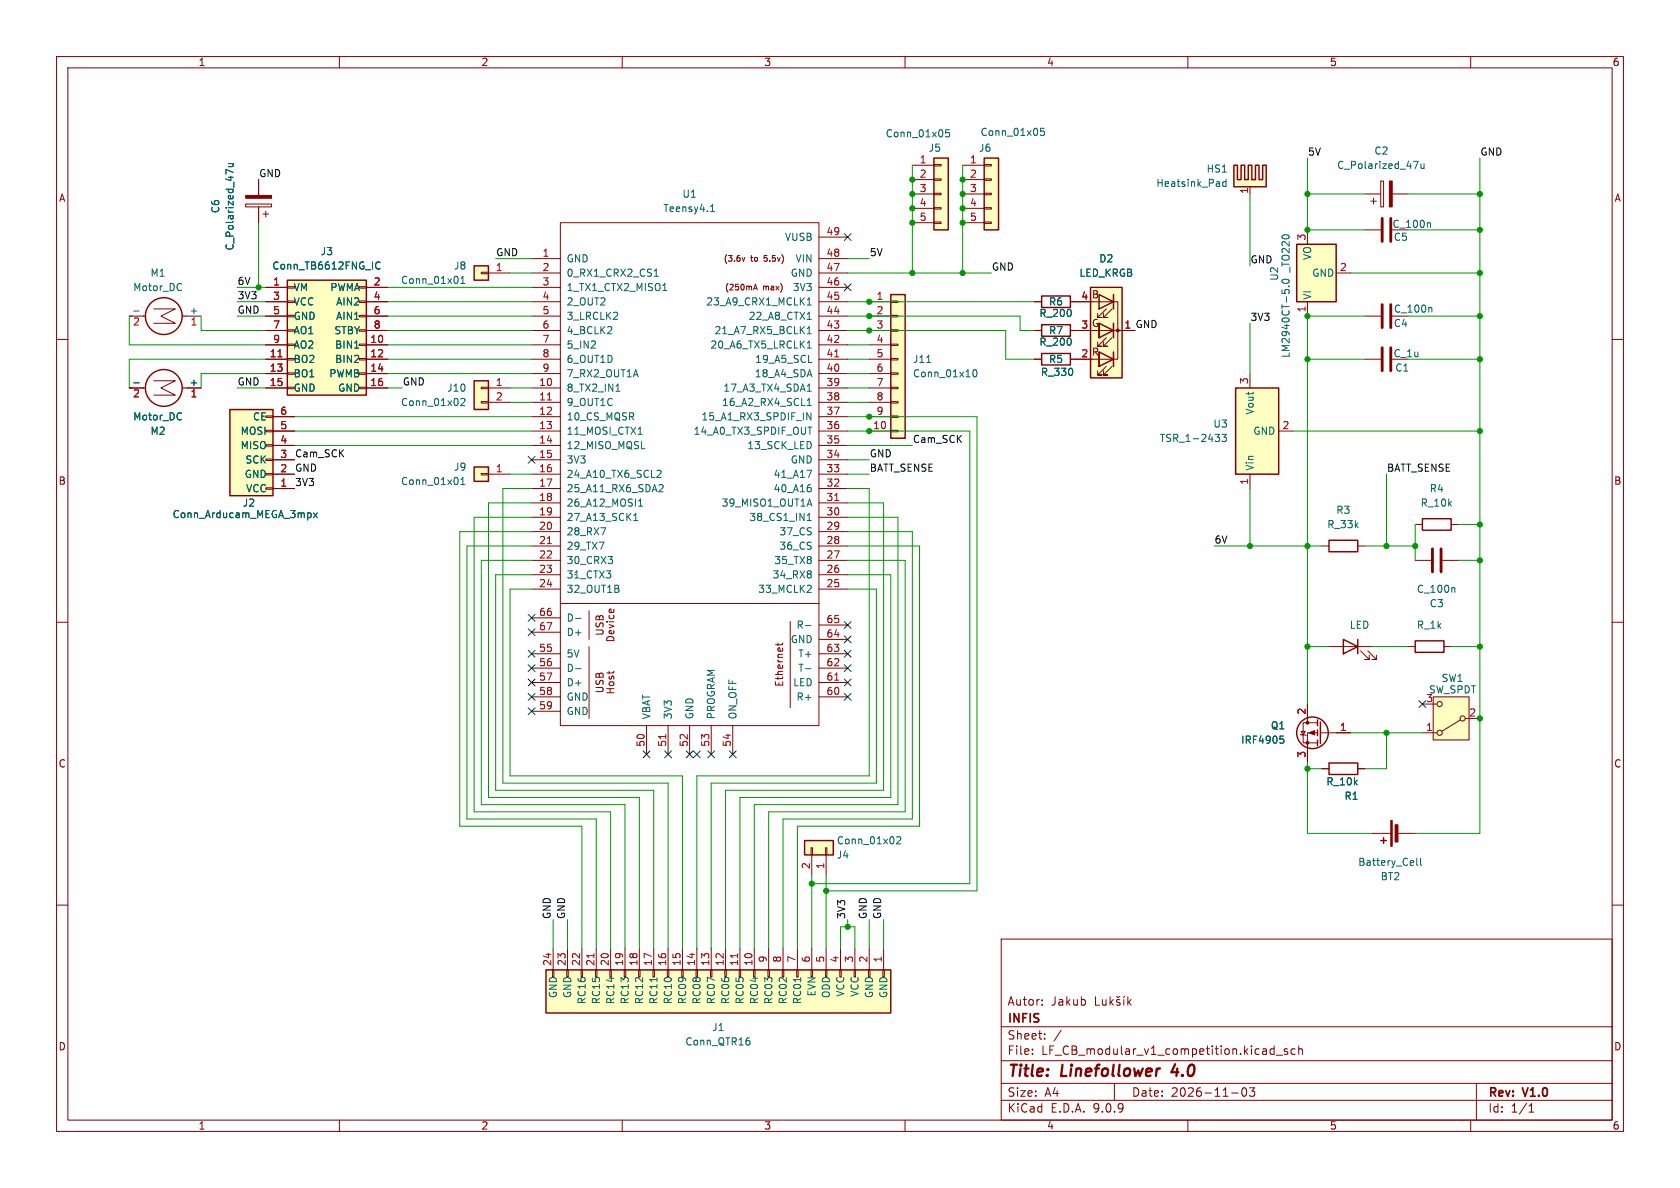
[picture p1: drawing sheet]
<svg xmlns="http://www.w3.org/2000/svg" width="297mm" height="210mm" viewBox="0 0 297 210" stroke-linecap="round" stroke-linejoin="round" font-family="sans-serif">
<g fill="none" stroke="#840000" stroke-width=".18">
<path d="M10 10h277v190h-277zM12 12h273v186h-273zM60 10v2M110 10v2M160 10v2M210 10v2M260 10v2M182.9 58.4h1.2M189.2 58.4h1.3M10 60h2M285 60h2M10 110h2"/>
<path d="M285 110h2M10 160h2M177 166h108v32h-108zM184.2 177.6v.1M184.2 176.8v.1M193.7 176.2v1.5h.7M194.9 176.7l.1 .9 .3 .1 .2-.1M195.5 176.7v1M196.2 176.2v1.5M196.4 177.1l.4 .6M196.8 176.7l-.6 .6M197.4 176.1l.3 .2 .3-.2"/>
<path d="M198 176.8l-.4-.1-.2 .2 .1 .2 .5 .2v.3h-.6M198.7 176.7v1M198.8 176.1l-.2 .2M199.4 176.2v1.5M199.5 177.1l.5 .6M200 176.7l-.6 .6M285 160h2M60 198v2M110 198v2M160 198v2M177 194.5h108M177 191.5h108"/>
<path d="M177 187.5h108M177 181.5h108M182.5 186.3v.1M182.5 185.5v.1M184.7 183.6v.1M184.7 182.8v.1M187.6 182.1l-1.3 2M197 191.5v3M210 198v2M217.7 193.2h1.2M219.7 192.4l.2-.1a.81 .81 0 0 1 .6 .6 .81 .81 0 0 1-.3 .8l-.2 .1a.81 .81 0 0 1-.3-1.4zM220.9 192.3h.9l-.5 .6 .4 .1v.7l-.2 .1h-.4l-.2-.1"/>
<path d="M224.8 185.4l.4 .1M225.2 184.9v1.5M225.2 186.3l-.4 .1M225.6 186.5h1.1M227.6 185.5l-.4-.1-.2 .2 .1 .2 .5 .2v.3h-.6M229 185.5l-.5-.1-.3 .3v.4l.2 .2h.6M229.6 185.5l.2-.1 .4 .1v.9M229.6 184.9v1.5M260 198v2M261 191.5v6.5M270.3 196.6h.9M270.3 195.5l.4-.4v1.5"/>
</g>
<path d="M207.8 188.1l-.7 1.4h1.2" fill="none" stroke="#840000" stroke-width=".4"/>
<path d="M184.1 57.4h5.1v2h-5.1z" fill="none" stroke="#840000" stroke-width=".25"/>
<path d="M253.4 123.2h6.3v7.6h-6.3z" fill="#ffffc2"/>
<g fill="none" stroke="#840000" stroke-width=".18">
<path d="M99.1 39.4h45.7v88.9h-45.7zM94 55.9h5.1M94 58.4h5.1M94 45.7h5.1M94 48.3h5.1M94 50.8h5.1M94 53.3h5.1M131.7 45.5l-.3 .7M133.2 51.3l.3-1.1 .4 1.1M133.3 51h.5M144.8 55.9h5.1M144.8 58.4h5.1"/>
<path d="M144.8 41.9h5.1M144.8 45.7h5.1M144.8 48.3h5.1M144.8 50.8h5.1M144.8 53.3h5.1M22.9 68.6h2.8M27.2 67.3h3.8l-2.6 1.3 2.6 1.3h-3.8M32.2 68.6h3.4M94 68.6h5.1M94 61h5.1M94 63.5h5.1M94 66h5.1"/>
<path d="M94 71.1h5.1M94 73.7h5.1M94 76.2h5.1M94 78.7h5.1M144.8 68.6h5.1M144.8 61h5.1M144.8 63.5h5.1M144.8 66h5.1M144.8 71.1h5.1M144.8 73.7h5.1M144.8 76.2h5.1M144.8 78.7h5.1"/>
<path d="M94 81.3h5.1M94 83.8h5.1M94 86.4h5.1M94 88.9h5.1M94 91.4h5.1M94 94h5.1M94 96.5h5.1M94 99.1h5.1M144.8 81.3h5.1M144.8 83.8h5.1M144.8 86.4h5.1M144.8 88.9h5.1"/>
<path d="M144.8 91.4h5.1M144.8 94h5.1M144.8 96.5h5.1M144.8 99.1h5.1M94 101.6h5.1M94 104.1h5.1M94 109.2h5.1M94 111.8h5.1M94 115.6h5.1M94 118.1h5.1M99.1 106.7h45.7M104.1 108v5"/>
<path d="M104.1 114.3v12.7M107.7 107.7h.3l.1 .6M137.5 113.7v.4M138.4 113.7l-.2 .3h-1.1M139.7 109.9v15.2M144.8 101.6h5.1M144.8 104.1h5.1M144.8 115.6h5.1M144.8 118.1h5.1M144.8 110.5h5.1M144.8 113h5.1M94 120.7h5.1"/>
<path d="M94 123.2h5.1M94 125.7h5.1M114.3 128.3v5.1M118.1 128.3v5.1M121.9 128.3v5.1M125.7 128.3v5.1M129.5 128.3v5.1M144.8 120.7h5.1M144.8 123.2h5.1M251.5 129.5h2.5M251.5 124.5h2.5M253.4 123.2h6.3v7.6h-6.3z"/>
<path d="M258.2 127.3l-3.3 2M259.1 127h2.5"/>
<circle cx="254.5" cy="129.5" r=".46"/>
<circle cx="254.5" cy="124.5" r=".46"/>
<circle cx="258.6" cy="127" r=".46"/>
</g>
<circle cx="29" cy="68.6" r="3.3" fill="none" stroke="#840000" stroke-width=".25"/>
<g fill="none" stroke="#006464" stroke-width=".18">
<path d="M125.6 37.4h.7M125.6 36.5l.4-.4v1.3M115.7 48.8h.7M115.8 47.9l.2-.3v1.2M117.2 51.4h.7M142.7 53.9h.7M142.7 53l.4-.4v1.3M142.7 58.1l.4-.4v1.3M142.7 56.5h.7M142.7 59h.7M23.6 67.7h1M32 73l.1 .1"/>
<path d="M32.1 74.1l-.1 .1M108.9 69.2h.7M112.8 76.8h.7M142.6 73l.8 1.2v-1.2M142.7 69.2h.7M142.7 60.6l.4-.3v1.2M142.7 70.8l.4-.4v1.3M142.7 61.5h.7M142.7 71.7h.7M142.8 75.5h.7M142.9 64.1h.6M142.9 68.1l.2-.2v1.3"/>
<path d="M106.2 93.3h.9l-.6 1.3M112 92h.8M112 91.1l.4-.4v1.3M112.9 89.5h.7M112.9 88.6l.3-.4v1.3M116.3 83.1l.4 .1 .2 .3-.8 .9h.8M116.7 85.7h.4l.1 .3-.8 .9h.8M142.6 83.1h.9l-.6 1.3M142.7 92h.7M142.7 91.1l.4-.4v1.3M142.8 89.1h.6M143.1 88.2l.4 1.3"/>
<path d="M143.3 86.2l.1 .2-.1 .5M101.7 109.3h1M101.7 118.2h1M142.4 118.2h1M142.4 110.6h1M143.3 103.5l.1 .2v.3l-.8 .7h.8"/>
</g>
<path d="M96.8 70.7h.7M147.6 63.1h.7M96.8 96.1h.7M147.6 88.5h.7M117.7 129.8v.8M147.6 120.2h.7" fill="none" stroke="#a90000" stroke-width=".18"/>
<path d="M96.5 171.5h61v7.6h-61z" fill="#ffffc2"/>
<path d="M96.5 171.5h61v7.6h-61z" fill="none" stroke="#840000" stroke-width=".25"/>
<g fill="none" stroke="#840000" stroke-width=".18">
<path d="M97.7 171.5h.2v1.2h-.2zM97.8 167.6v3.9M100.2 171.5h.3v1.2h-.3zM100.3 167.6v3.9M102.7 171.5h.3v1.2h-.3zM102.9 167.6v3.9M105.3 171.5h.2v1.2h-.2zM105.4 167.6v3.9M107.8 171.5h.3v1.2h-.3zM107.9 167.6v3.9M110.4 171.5h.2v1.2h-.2zM110.5 167.6v3.9"/>
<path d="M112.9 171.5h.3v1.2h-.3zM113 167.6v3.9M115.4 171.5h.3v1.2h-.3zM115.6 167.6v3.9M118 171.5h.2v1.2h-.2zM118.1 167.6v3.9M120.5 171.5h.3v1.2h-.3zM120.6 167.6v3.9M123.1 171.5h.2v1.2h-.2zM123.2 167.6v3.9M125.6 171.5h.3v1.2h-.3zM125.7 167.6v3.9"/>
<path d="M128.1 171.5h.3v1.2h-.3zM128.3 167.6v3.9M130.7 171.5h.2v1.2h-.2zM130.8 167.6v3.9M133.2 171.5h.3v1.2h-.3zM133.3 167.6v3.9M135.8 171.5h.2v1.2h-.2zM135.9 167.6v3.9M138.3 171.5h.3v1.2h-.3zM138.4 167.6v3.9M140.8 171.5h.3v1.2h-.3zM141 167.6v3.9"/>
<path d="M143.4 171.5h.2v1.2h-.2zM143.5 167.6v3.9M145.9 171.5h.3v1.2h-.3zM146 167.6v3.9M148.5 171.5h.2v1.2h-.2zM148.6 167.6v3.9M151 171.5h.3v1.2h-.3zM151.1 167.6v3.9M153.5 171.5h.3v1.2h-.3zM153.7 167.6v3.9M156.1 171.5h.2v1.2h-.2zM156.2 167.6v3.9"/>
</g>
<path d="M116.1 172.8v.7M141.5 172.8v.7M132.5 184l.1 .2-.1 .5" fill="none" stroke="#006464" stroke-width=".18"/>
<path d="M105 168.6v.7M130.4 168.6v.7" fill="none" stroke="#a90000" stroke-width=".18"/>
<path d="M218.4 68.6h7.7v15.2h-7.7z" fill="#ffffc2"/>
<path d="M218.4 68.6h7.7v15.2h-7.7zM234.9 95.5h5.1v2h-5.1zM251.5 91.7h5v2h-5zM237.5 113l2.5 1.3-2.5 1.3zM240 113v2.6" fill="none" stroke="#840000" stroke-width=".25"/>
<path d="M221 66v2.6M226.1 76.2h2.5M241.3 63.5h2.8M221 83.8v2.6M233.7 96.5h1.2M240 96.5h1.3M250.2 92.7h1.3M256.5 92.7h1.3M234.9 114.3h7.7M240.5 115.1l1.6 1.5h-.8h.8v-.8M241.8 115.1l1.5 1.5h-.7h.7v-.8" fill="none" stroke="#840000" stroke-width=".18"/>
<path d="M214.8 76.8h.8l-.4 .5M215.5 77.3l.1 .2-.1 .5M216 76.8h.8l-.4 .5 .4 .1v.5l-.2 .1-.6-.1" fill="none" stroke="#006464" stroke-width=".18"/>
<path d="M244.3 61.5v4M245.9 61.5v4" fill="none" stroke="#840000" stroke-width=".51"/>
<path d="M174 27.9h2.5v12.7h-2.5z" fill="#ffffc2"/>
<path d="M174 27.9h2.5v12.7h-2.5z" fill="none" stroke="#840000" stroke-width=".25"/>
<path d="M170.2 29.2h3.8M170.2 31.8h3.8M170.2 34.3h3.8M170.2 36.8h3.8M170.2 39.4h3.8M174 29.1h1.3v.2h-1.3zM174 31.6h1.3v.3h-1.3zM174 34.2h1.3v.2h-1.3zM174 36.7h1.3v.3h-1.3zM174 39.2h1.3v.3h-1.3z" fill="none" stroke="#840000" stroke-width=".18"/>
<path d="M184.6 22.7h-.6l-.1 .6 .2-.1h.4l.1 .2v.4l-.2 .1-.5-.1" fill="none" stroke="#006464" stroke-width=".18"/>
<path d="M165.1 27.9h2.5v12.7h-2.5z" fill="#ffffc2"/>
<g fill="none" stroke="#840000" stroke-width=".25">
<path d="M165.1 27.9h2.5v12.7h-2.5zM184.1 52.3h5.1v2.1h-5.1z"/>
<circle cx="29" cy="55.9" r="3.3"/>
</g>
<g fill="none" stroke="#840000" stroke-width=".18">
<path d="M161.3 29.2h3.8M161.3 31.8h3.8M161.3 34.3h3.8M161.3 36.8h3.8M161.3 39.4h3.8M165.1 29.1h1.3v.2h-1.3zM165.1 31.6h1.3v.3h-1.3zM165.1 34.2h1.3v.2h-1.3zM165.1 36.7h1.3v.3h-1.3zM165.1 39.2h1.3v.3h-1.3zM22.9 55.9h2.8M27.2 54.6h3.8l-2.6 1.3 2.6 1.3h-3.8"/>
<path d="M32.2 55.9h3.4M182.9 53.3h1.2M189.2 53.3h1.3"/>
</g>
<path d="M167.8 22.9h-.6v.6l.1-.1 .5 .1 .1 .2-.1 .4-.2 .1-.4-.1M23.6 55h1M32 50.2h.1M32.1 51.3h-.1" fill="none" stroke="#006464" stroke-width=".18"/>
<path d="M192.8 50.8h5.6v16h-5.6z" fill="#ffffc2"/>
<circle cx="197.6" cy="58.4" r=".25" fill="#840000" stroke="#840000" stroke-width=".18"/>
<path d="M192.8 50.8h5.6v16h-5.6zM194.3 57.2l2.5 1.2-2.5 1.3zM194.3 52.1l2.5 1.2-2.5 1.3zM196.8 52.1v2.5M196.8 57.2v2.5M184.1 62.5h5.1v2h-5.1zM194.3 62.2l2.5 1.3-2.5 1.3zM196.8 62.2v2.6" fill="none" stroke="#840000" stroke-width=".25"/>
<g fill="none" stroke="#840000" stroke-width=".18">
<path d="M190.5 58.4h2.5M190.5 53.3h2.5M194.3 59.7h.1M194.3 57.2v2.5zM194.3 58.4h6.4M194.3 53.3h2.5M195.6 59.7l-1.5 1.5h.7h-.7v-.7M195.6 54.6l-1.5 1.5h.7h-.7v-.7M196.6 53.3h1v10.2h-3.3M196.6 59.7l-1.5 1.5h.7h-.7v-.7M196.6 54.6l-1.5 1.5h.7h-.7v-.7M196.8 57.2v2.5"/>
<path d="M182.9 63.5h1.2M189.2 63.5h3.8M194.3 64.8h.1M194.3 62.2v2.6zM195.6 64.8l-1.5 1.5h.7h-.7v-.8M196.6 64.8l-1.5 1.5h.7h-.7v-.8M196.8 62.2v2.6"/>
</g>
<path d="M157.5 52.1h2.5v25.4h-2.5z" fill="#ffffc2"/>
<path d="M157.5 52.1h2.5v25.4h-2.5z" fill="none" stroke="#840000" stroke-width=".25"/>
<g fill="none" stroke="#840000" stroke-width=".18">
<path d="M153.7 53.3h3.8M153.7 55.9h3.8M153.7 58.4h3.8M157.5 53.2h1.2v.3h-1.2zM157.5 55.8h1.2v.2h-1.2zM157.5 58.3h1.2v.2h-1.2zM153.7 61h3.8M153.7 63.5h3.8M153.7 66h3.8M153.7 68.6h3.8M153.7 71.1h3.8M153.7 73.7h3.8"/>
<path d="M153.7 76.2h3.8M157.5 60.8h1.2v.3h-1.2zM157.5 63.4h1.2v.2h-1.2zM157.5 65.9h1.2v.3h-1.2zM157.5 68.5h1.2v.2h-1.2zM157.5 71h1.2v.2h-1.2zM157.5 73.5h1.2v.3h-1.2zM157.5 76.1h1.2v.2h-1.2z"/>
</g>
<path d="M163.8 64.1h.7M172.1 65.5l.2-.2a.68 .68 0 0 1 .4 .7 .68 .68 0 0 1-.4 .6l-.2-.1-.1-.4z" fill="none" stroke="#006464" stroke-width=".18"/>
<g fill="#ffffc2">
<path d="M221.9 29.2h.7v2.6h.6v-2.6h.7v3.8h-2l-.6-1.2h.6z"/>
<path d="M218.1 29.2h.7v2.6h.6v-2.6h.6v2.6h.7v-2.6h.6v2.6l.6 1.2h-3.8z"/>
</g>
<path d="M218.1 29.2h.7v2.6h.6v-2.6h.6v2.6h.7v-2.6h.6v2.6h.6v-2.6h.7v2.6h.6v-2.6h.7v3.8h-5.8z" fill="none" stroke="#840000" stroke-width=".25"/>
<path d="M221 33v1.3M241.3 34.3h2.8M242.3 35.6h1M242.8 35.1v1M244.1 32h.5v4.6h-.5zM246.1 34.3h2.8M241.3 40.6h2.8M241.3 55.9h2.8" fill="none" stroke="#840000" stroke-width=".18"/>
<path d="M216.8 31.7v1.3M216.8 32.2l-.4-.1-.2 .3 .1 .5h.5M249.9 28.5h.8l-.5 1.3M251.2 28.9l.1 .8 .3 .1 .2-.1M251.8 28.9v.9M252.7 39.4l.2 .1v.7M253 54.3l.1 .2v.7" fill="none" stroke="#006464" stroke-width=".18"/>
<path d="M245.6 32h.5v4.6h-.5z" fill="#840000" stroke="#840000" stroke-width=".18"/>
<path d="M244.3 38.6v4.1M245.9 38.6v4.1M244.3 53.8v4.1M245.9 53.8v4.1" fill="none" stroke="#840000" stroke-width=".51"/>
<path d="M229.2 43.2h7v10.1h-7z" fill="#ffffc2"/>
<path d="M229.2 43.2h7v10.1h-7z" fill="none" stroke="#840000" stroke-width=".25"/>
<path d="M231.1 40.6v2.6M231.1 53.3v2.6M236.2 48.3h2.6" fill="none" stroke="#840000" stroke-width=".18"/>
<path d="M226.8 49.5a.69 .69 0 0 1 1.1 .3l-.1 .2-.4 .1-.6-.1M227.8 50.6h.1" fill="none" stroke="#006464" stroke-width=".18"/>
<path d="M142.2 148.6h5.1v2.5h-5.1z" fill="#ffffc2"/>
<path d="M142.2 148.6h5.1v2.5h-5.1z" fill="none" stroke="#840000" stroke-width=".25"/>
<path d="M143.4 149.9h.2v1.2h-.2zM143.5 151.1v3.8M145.9 149.9h.3v1.2h-.3zM146 151.1v3.8" fill="none" stroke="#840000" stroke-width=".18"/>
<path d="M158.5 148l.5-.1 .2 .4-.7 .9h.7" fill="none" stroke="#006464" stroke-width=".18"/>
<path d="M50.8 49.5h14v20.4h-14z" fill="#ffffc2"/>
<path d="M50.8 49.5h14v20.4h-14z" fill="none" stroke="#840000" stroke-width=".25"/>
<g fill="none" stroke="#840000" stroke-width=".18">
<path d="M47 50.8h3.8M47 53.3h3.8M47 55.9h3.8M47 58.4h3.8M50.8 50.7h1.3v.2h-1.3zM50.8 53.2h1.3v.3h-1.3zM50.8 55.8h1.3v.2h-1.3zM50.8 58.3h1.3v.2h-1.3zM63.5 50.7h1.3v.2h-1.3zM63.5 53.2h1.3v.3h-1.3zM63.5 55.8h1.3v.2h-1.3zM63.5 58.3h1.3v.2h-1.3z"/>
<path d="M64.8 50.8h3.8M64.8 53.3h3.8M64.8 55.9h3.8M64.8 58.4h3.8M47 61h3.8M47 63.5h3.8M47 66h3.8M47 68.6h3.8M50.8 60.8h1.3v.3h-1.3zM50.8 63.4h1.3v.2h-1.3zM50.8 65.9h1.3v.3h-1.3zM50.8 68.5h1.3v.2h-1.3z"/>
<path d="M63.5 60.8h1.3v.3h-1.3zM63.5 63.4h1.3v.2h-1.3zM63.5 65.9h1.3v.3h-1.3zM63.5 68.5h1.3v.2h-1.3zM64.8 61h3.8M64.8 63.5h3.8M64.8 66h3.8M64.8 68.6h3.8"/>
</g>
<path d="M49.1 63.1h.8" fill="none" stroke="#a90000" stroke-width=".18"/>
<path d="M66.5 47.3l.3 .3 .4-.2M67.2 46.4l-.4-.1-.3 .3M62.7 61.5h.7" fill="none" stroke="#006464" stroke-width=".18"/>
<path d="M40.6 72.4h7.7v15.2h-7.7z" fill="#ffffc2"/>
<path d="M40.6 72.4h7.7v15.2h-7.7zM250.2 113.3h5.1v2h-5.1zM234.9 134.9h5.1v2h-5.1zM244.1 148.6h1M244.6 148.1v1" fill="none" stroke="#840000" stroke-width=".25"/>
<g fill="none" stroke="#840000" stroke-width=".18">
<path d="M47 78.6h1.3v.3h-1.3zM47 76.1h1.3v.2h-1.3zM47 73.5h1.3v.3h-1.3zM48.3 78.7h3.8M48.3 76.2h3.8M48.3 73.7h3.8M47 86.2h1.3v.3h-1.3zM47 83.7h1.3v.2h-1.3zM47 81.2h1.3v.2h-1.3zM48.3 86.4h3.8M48.3 83.8h3.8M48.3 81.3h3.8"/>
<path d="M250.2 99.1h2.8M255 99.1h2.8M248.9 114.3h1.3M255.3 114.3h1.2M233.7 135.9h1.2M240 135.9h1.3M242.6 147.3h3.3M246.9 147.3h3.3"/>
</g>
<path d="M54.8 90.7l.2 .2v.4l-.2 .2M55.4 90.7l.7 .8M56.1 90.7l-.7 .8M257 103.9l.2 .2v.6M250.5 151.7v1.1l.1 .2M251.1 151.7v1.1l.2 .2" fill="none" stroke="#006464" stroke-width=".18"/>
<path d="M253.2 97v4.1M254.8 97v4.1" fill="none" stroke="#840000" stroke-width=".51"/>
<g fill="#840000" stroke="#840000" stroke-width=".18">
<path d="M245.9 145h.2v4.6h-.2z"/>
<path d="M246.6 145.8h.5v3h-.5z"/>
</g>
<path d="M83.8 67.3h2.6v5.1h-2.6z" fill="#ffffc2"/>
<path d="M83.8 67.3h2.6v5.1h-2.6z" fill="none" stroke="#840000" stroke-width=".25"/>
<path d="M85.1 68.5h1.3v.2h-1.3zM85.1 71h1.3v.2h-1.3zM86.4 68.6h3.8M86.4 71.1h3.8" fill="none" stroke="#840000" stroke-width=".18"/>
<path d="M81.5 70.6l.5-.2 .2 .4-.8 .9h.8" fill="none" stroke="#006464" stroke-width=".18"/>
<path d="M83.8 47h2.6v2.5h-2.6z" fill="#ffffc2"/>
<path d="M83.8 47h2.6v2.5h-2.6z" fill="none" stroke="#840000" stroke-width=".25"/>
<path d="M85.1 48.1h1.3v.3h-1.3zM86.4 48.3h3.8" fill="none" stroke="#840000" stroke-width=".18"/>
<path d="M81.5 50.1h.7M81.5 49.2l.3-.4v1.3" fill="none" stroke="#006464" stroke-width=".18"/>
<path d="M83.8 82.6h2.6v2.5h-2.6z" fill="#ffffc2"/>
<g fill="none" stroke="#840000" stroke-width=".25">
<path d="M83.8 82.6h2.6v2.5h-2.6zM232.9 127.3v1M232.9 129v1M232.9 130.8v1M233.4 127.6v3.8"/>
<circle cx="232" cy="129.5" r="2.79"/>
</g>
<g fill="none" stroke="#840000" stroke-width=".18">
<path d="M43.4 36.1h4.6v.5h-4.6zM45.7 31.8v2.7M45.7 36.6v2.8M46.5 37.8h1M47 37.3v1.1M47 58.4h3.8M47 53.3h3.8M47 50.8h3.8M47 55.9h3.8M64.8 58.4h3.8M64.8 53.3h3.8M64.8 50.8h3.8"/>
<path d="M64.8 55.9h3.8M182.9 58.4h1.2M182.9 53.3h1.2M189.2 58.4h3.8M189.2 53.3h3.8M198.1 58.4h2.6M22.9 68.6h2.5M33 68.6h2.6M47 63.5h3.8M47 68.6h3.8M47 61h3.8M47 66h3.8"/>
<path d="M48.3 78.7h3.8M48.3 76.2h3.8M48.3 73.7h3.8M64.8 63.5h3.8M64.8 68.6h3.8M64.8 61h3.8M64.8 66h3.8M182.9 63.5h1.2M189.2 63.5h3.8M48.3 83.8h3.8M48.3 86.4h3.8M48.3 81.3h3.8"/>
<path d="M85.1 83.7h1.3v.2h-1.3zM86.4 83.8h3.8M229.9 129.8l.1 .1h.8l.1 .1M230 129.3h.8l-.4 .6zM231.1 124.5v3.3M232.9 127.8h-2.5v3.5h2.5M232.9 129.5h-1.8v5.1M233.4 129.5h5.4M233.7 135.9h1.2M240 135.9h1.3"/>
</g>
<g fill="none" stroke="#006464" stroke-width=".18">
<path d="M40.4 28.9h.8M41.1 28.9l.1 .2v.3l-.8 .1M41.2 30.5l-1.3-.6v.9M66.5 47.3l.3 .3 .4-.2M67.2 46.4l-.4-.1-.3 .3M23.6 67.7h1M32 73l.1 .1M32.1 74.1l-.1 .1M62.7 61.5h.7M54.8 90.7l.2 .2v.4l-.2 .2M55.4 90.7l.7 .8M56.1 90.7l-.7 .8"/>
<path d="M81.5 85.7h.7M81.5 84.8l.3-.4v1.3M226.3 130.1h.6M226.4 130.6h.3l.3 .2-.1 .5-.5 .1"/>
</g>
<g fill="#840000" stroke="#840000" stroke-width=".18">
<path d="M231.4 129.5l1-.3v.7z"/>
<path d="M43.4 34.5h4.6v.6h-4.6z"/>
<circle cx="231.1" cy="127.8" r=".25"/>
<circle cx="231.1" cy="131.3" r=".25"/>
</g>
<g fill="none" stroke="#009600" stroke-width=".18">
<path d="M45.7 39.4v11.4M161.3 29.2v19.1M170.2 29.2v19.1M221 34.3v12.7M231.1 27.9v12.7h10.2M231.1 34.3h10.2M248.9 34.3h12.7M261.6 27.9v119.4h-11.4M22.9 55.9v5.1h24.1M35.6 55.9v2.5h11.4M41.9 50.8h5.1M41.9 53.3h5.1"/>
<path d="M41.9 55.9h5.1M68.6 50.8h25.4M68.6 53.3h25.4M68.6 55.9h25.4M68.6 58.4h25.4M87.6 45.7h6.4M90.2 48.3h3.8M149.9 45.7h3.8M149.9 48.3h25.4M149.9 53.3h33M149.9 58.4h27.9v5.1h5.1M149.9 55.9h30.4v2.5h2.6"/>
<path d="M221 57.2v8.8M238.8 48.3h22.8M241.3 55.9h-10.2v68.6M248.9 55.9h12.7M248.9 40.6h12.7M41.9 68.6h5.1M47 66h-11.4v2.6M47 63.5h-24.1v5.1M52.1 78.7h41.9M52.1 76.2h41.9M52.1 73.7h41.9M68.6 66h25.4"/>
<path d="M68.6 68.6h2.5M68.6 63.5h25.4M68.6 61h25.4M90.2 71.1h3.8M90.2 68.6h3.8M149.9 71.1h3.8M149.9 66h3.8M149.9 78.7h11.4M149.9 68.6h3.8M149.9 63.5h3.8M149.9 61h3.8M149.9 76.2h21.5v80h-27.9"/>
<path d="M149.9 73.7h22.8v83.8h-26.7M228.6 76.2h33M231.1 63.5h10.2M248.9 63.5h12.7M90.2 83.8h3.8M94 86.4h-5.1v52h29.2v29.2M94 96.5h-11.5v48.3h22.9v22.8M94 99.1h-8.9v43.1h25.4v25.4M94 94h-12.7v52.1h21.6v21.5M94 91.4h-10.2v52.1h24.1v24.1M94 88.9h-7.6v52.1h26.6v26.6M149.9 94h11.4v50.8h-22.9v22.8"/>
<path d="M149.9 96.5h12.7v49.6h-21.6v21.5M149.9 86.4h3.8v50.8h-30.5v30.4M149.9 88.9h6.3v50.8h-27.9v27.9M149.9 99.1h10.1v44.4h-24.1v24.1M149.9 91.4h8.8v50.8h-25.4v25.4M149.9 83.8h3.8M149.9 81.3h3.8M214.6 96.5h19.1M221 86.4v10.1M241.3 96.5h8.9M245.1 83.8v12.7M250.2 92.7v6.4"/>
<path d="M257.8 99.1h3.8M257.8 92.7h3.8M94 104.1h-3.8v33.1h30.4v30.4M94 101.6h-6.4v38.1h28v27.9M149.9 104.1h5v34.3h-29.2v29.2M149.9 101.6h7.6v39.4h-26.7v26.6M231.1 114.3h3.8M242.6 114.3h6.3M256.5 114.3h5.1M231.1 134.6v12.7h11.5M231.1 135.9h2.6M238.8 129.5h12.7"/>
<path d="M245.1 129.5v6.4h-3.8M143.5 154.9v12.7M146 154.9v12.7M97.8 162.6v5M100.3 162.6v5M148.6 167.6v-3.8h2.5v3.8M149.9 162.6v1.2M153.7 162.6v5M156.2 162.6v5"/>
</g>
<g fill="none" stroke="#000084" stroke-width=".18">
<path d="M149.3 41.3l1.2 1.2M149.3 50.2l1.2 1.2M150.5 41.3l-1.2 1.2M150.5 50.2l-1.2 1.2M93.4 80.7l1.2 1.2M94.6 80.7l-1.2 1.2M93.4 108.6l1.2 1.2M93.4 111.2l1.2 1.2M93.4 115l1.2 1.2M93.4 117.5l1.2 1.2M94.6 108.6l-1.2 1.2M94.6 111.2l-1.2 1.2"/>
<path d="M94.6 115l-1.2 1.2M94.6 117.5l-1.2 1.2M149.3 109.9l1.2 1.2M149.3 112.4l1.2 1.2M149.3 117.5l1.2 1.2M149.3 115l1.2 1.2M150.5 109.9l-1.2 1.2M150.5 112.4l-1.2 1.2M150.5 117.5l-1.2 1.2M150.5 115l-1.2 1.2M93.4 125.1l1.2 1.2M93.4 120l1.2 1.3"/>
<path d="M93.4 122.6l1.2 1.2M94.6 125.1l-1.2 1.2M94.6 120l-1.2 1.3M94.6 122.6l-1.2 1.2M113.7 132.7l1.2 1.3M114.9 132.7l-1.2 1.3M117.5 132.7l1.2 1.3M118.7 132.7l-1.2 1.3M121.3 132.7l1.2 1.3M122.5 132.7l-1.2 1.3M122.6 132.7l1.2 1.3M123.8 132.7l-1.2 1.3"/>
<path d="M125.1 132.7l1.2 1.3M126.3 132.7l-1.2 1.3M128.9 132.7l1.2 1.3M130.1 132.7l-1.2 1.3M149.3 120l1.2 1.3M149.3 122.6l1.2 1.2M150.5 120l-1.2 1.3M150.5 122.6l-1.2 1.2M250.9 123.9l1.2 1.2M252.1 123.9l-1.2 1.2"/>
</g>
<path d="M49.1 63.1h.8" fill="none" stroke="#a90000" stroke-width=".18"/>
<g fill="#009600" stroke="#009600" stroke-width=".18">
<circle cx="245.1" cy="129.5" r=".46"/>
<circle cx="231.1" cy="114.3" r=".46"/>
<circle cx="261.6" cy="99.1" r=".46"/>
<circle cx="231.1" cy="135.9" r=".46"/>
<circle cx="261.6" cy="92.7" r=".46"/>
<circle cx="250.2" cy="96.5" r=".46"/>
<circle cx="261.6" cy="114.3" r=".46"/>
<circle cx="261.6" cy="127" r=".46"/>
<circle cx="143.5" cy="156.2" r=".46"/>
<circle cx="231.1" cy="55.9" r=".46"/>
<circle cx="231.1" cy="40.6" r=".46"/>
<circle cx="261.6" cy="34.3" r=".46"/>
<circle cx="261.6" cy="40.6" r=".46"/>
<circle cx="261.6" cy="48.3" r=".46"/>
<circle cx="231.1" cy="34.3" r=".46"/>
<circle cx="153.7" cy="58.4" r=".46"/>
<circle cx="153.7" cy="76.2" r=".46"/>
<circle cx="153.7" cy="73.7" r=".46"/>
<circle cx="261.6" cy="55.9" r=".46"/>
<circle cx="261.6" cy="76.2" r=".46"/>
<circle cx="261.6" cy="63.5" r=".46"/>
<circle cx="245.1" cy="96.5" r=".46"/>
<circle cx="231.1" cy="96.5" r=".46"/>
<circle cx="231.1" cy="63.5" r=".46"/>
<circle cx="221" cy="96.5" r=".46"/>
<circle cx="146" cy="157.5" r=".46"/>
<circle cx="149.9" cy="163.8" r=".46"/>
<circle cx="161.3" cy="39.4" r=".46"/>
<circle cx="161.3" cy="48.3" r=".46"/>
<circle cx="170.2" cy="34.3" r=".46"/>
<circle cx="170.2" cy="31.8" r=".46"/>
<circle cx="170.2" cy="39.4" r=".46"/>
<circle cx="170.2" cy="36.8" r=".46"/>
<circle cx="170.2" cy="48.3" r=".46"/>
<circle cx="161.3" cy="31.8" r=".46"/>
<circle cx="161.3" cy="34.3" r=".46"/>
<circle cx="161.3" cy="36.8" r=".46"/>
<circle cx="153.7" cy="53.3" r=".46"/>
<circle cx="153.7" cy="55.9" r=".46"/>
<circle cx="45.7" cy="50.8" r=".46"/>
</g>
<g font-size="2.8" fill="#840000">
<text x="178" y="190.9">Title:</text>
<text x="187.7" y="190.9">Linefollower</text>
<text x="208" y="190.9">4.0</text>
</g>
<g font-size="2.1" fill="#840000">
<text x="178" y="178">Autor:</text>
<text x="185.8" y="178">Jakub</text>
<text x="178" y="184">Sheet:</text>
<text x="178" y="181.2">INFIS</text>
<text x="178" y="186.7">File:</text>
<text x="184.1" y="186.7">LF_CB_modular_v1_competition.kicad_sch</text>
<text x="178" y="196.9">KiCad</text>
<text x="178" y="194.1">Size:</text>
<text x="184.7" y="194.1">A4</text>
<text x="185.7" y="196.9">E.D.A.</text>
<text x="193.3" y="196.9">9.0.9</text>
<text x="200" y="194.1">Date:</text>
<text x="207" y="194.1">2026-11-03</text>
<text x="263" y="194.3">Rev:</text>
<text x="263" y="196.9">Id:</text>
<text x="267.1" y="196.9">1/1</text>
<text x="269.4" y="194.3">V1.0</text>
</g>
<g font-size="1.8" fill="#840000">
<text x="35" y="11.9">1</text>
<text x="85" y="11.9">2</text>
<text x="135" y="11.9">3</text>
<text x="185" y="11.9">4</text>
<text x="235" y="11.9">5</text>
<text x="285" y="11.9">6</text>
<text x="10.3" y="35.9">A</text>
<text x="285.3" y="35.9">A</text>
<text x="192.9" y="52.9">B</text>
<text x="192.9" y="58">G</text>
<text x="192.9" y="63.1">R</text>
<text x="10.3" y="85.9">B</text>
<text x="285.3" y="85.9">B</text>
<text x="106.9" y="112.5" transform="rotate(-90 106.9 112.5)">USB</text>
<text x="108.8" y="113.6" transform="rotate(-90 108.8 113.6)">Device</text>
<text x="106.9" y="122.7" transform="rotate(-90 106.9 122.7)">USB</text>
<text x="108.8" y="122.9" transform="rotate(-90 108.8 122.9)">Host</text>
<text x="138.7" y="121.5" transform="rotate(-90 138.7 121.5)">Ethernet</text>
<text x="10.3" y="135.9">C</text>
<text x="285.3" y="135.9">C</text>
<text x="10.3" y="185.9">D</text>
<text x="285.3" y="185.9">D</text>
<text x="35" y="199.9">1</text>
<text x="85" y="199.9">2</text>
<text x="135" y="199.9">3</text>
<text x="185" y="199.9">4</text>
<text x="235" y="199.9">5</text>
<text x="285" y="199.9">6</text>
</g>
<g font-size="1.8" fill="#006464">
<text x="156.5" y="24.5">Conn_01x05</text>
<text x="164.1" y="27">J5</text>
<text x="173" y="27">J6</text>
<text x="173.2" y="24.2">Conn_01x05</text>
<text x="242.9" y="27.5">C2</text>
<text x="120.5" y="35.2">U1</text>
<text x="204.3" y="33.2">Heatsink_Pad</text>
<text x="213.2" y="30.7">HS1</text>
<text x="236.3" y="30.1">C_Polarized_47u</text>
<text x="39" y="37.8" transform="rotate(-90 39 37.8)">C6</text>
<text x="117.2" y="37.7">Teensy4.1</text>
<text x="246.1" y="40.5">C_100n</text>
<text x="41.5" y="44.4" transform="rotate(-90 41.5 44.4)">C_Polarized_47u</text>
<text x="48" y="47.9">Conn_TB6612FNG_IC</text>
<text x="56.6" y="45.3">J3</text>
<text x="80.2" y="47.9">J8</text>
<text x="100.1" y="46.6">GND</text>
<text x="138.7" y="42.8">VUSB</text>
<text x="140.5" y="46.6">VIN</text>
<text x="194.2" y="46.6">D2</text>
<text x="232" y="46.1" transform="rotate(-90 232 46.1)">VO</text>
<text x="246.3" y="42.8">C5</text>
<text x="23.5" y="51.7">Motor_DC</text>
<text x="26.5" y="49.1">M1</text>
<text x="51.8" y="51.7">VM</text>
<text x="58.3" y="51.7">PWMA</text>
<text x="70.8" y="50.4">Conn_01x01</text>
<text x="100.1" y="49.1">0_RX1_CRX2_CS1</text>
<text x="100.1" y="51.7">1_TX1_CTX2_MISO1</text>
<text x="139.7" y="49.1">GND</text>
<text x="140.1" y="51.7">3V3</text>
<text x="190.7" y="49.1">LED_KRGB</text>
<text x="226.2" y="49.7" transform="rotate(-90 226.2 49.7)">U2</text>
<text x="228.2" y="48.1" transform="rotate(-90 228.2 48.1)">_TO220</text>
<text x="231.9" y="49.1">GND</text>
<text x="232" y="53.1" transform="rotate(-90 232 53.1)">VI</text>
<text x="33.4" y="55.6">+</text>
<text x="51.8" y="54.2">VCC</text>
<text x="51.8" y="56.7">GND</text>
<text x="51.8" y="59.3">AO1</text>
<text x="59" y="59.3">STBY</text>
<text x="59.3" y="54.2">AIN2</text>
<text x="59.3" y="56.7">AIN1</text>
<text x="100.1" y="56.7">3_LRCLK2</text>
<text x="100.1" y="59.3">4_BCLK2</text>
<text x="100.1" y="54.2">2_OUT2</text>
<text x="124.8" y="54.2">23_A9_CRX1_MCLK1</text>
<text x="126.2" y="59.3">21_A7_RX5_BCLK1</text>
<text x="132.3" y="56.7">22_A8_CTX1</text>
<text x="183.7" y="56.2">R_200</text>
<text x="185.3" y="59.3">R7</text>
<text x="185.3" y="54.2">R6</text>
<text x="246.3" y="58">C4</text>
<text x="246.3" y="55.5">C_100n</text>
<text x="51.8" y="61.8">AO2</text>
<text x="51.8" y="64.4">BO2</text>
<text x="59.1" y="61.8">BIN1</text>
<text x="59.1" y="64.4">BIN2</text>
<text x="100.1" y="61.8">5_IN2</text>
<text x="100.1" y="64.4">6_OUT1D</text>
<text x="125.5" y="61.8">20_A6_TX5_LRCLK1</text>
<text x="133.4" y="64.4">19_A5_SCL</text>
<text x="161.3" y="64.4">J11</text>
<text x="183.7" y="61.3">R_200</text>
<text x="185.3" y="64.4">R5</text>
<text x="228.2" y="63.4" transform="rotate(-90 228.2 63.4)">LM2940CT-5.0</text>
<text x="246.3" y="63.3">C_1u</text>
<text x="246.6" y="65.9">C1</text>
<text x="33.4" y="68.3">+</text>
<text x="51.8" y="66.9">BO1</text>
<text x="51.8" y="69.4">GND</text>
<text x="58.1" y="66.9">PWMB</text>
<text x="59.7" y="69.4">GND</text>
<text x="70.8" y="72">Conn_01x02</text>
<text x="79" y="69.4">J10</text>
<text x="100.1" y="66.9">7_RX2_OUT1A</text>
<text x="100.1" y="69.4">8_TX2_IN1</text>
<text x="100.1" y="72">9_OUT1C</text>
<text x="127.5" y="72">16_A2_RX4_SCL1</text>
<text x="127.8" y="69.4">17_A3_TX4_SDA1</text>
<text x="133.3" y="66.9">18_A4_SDA</text>
<text x="161.3" y="66.9">Conn_01x10</text>
<text x="183.9" y="66.6">R_330</text>
<text x="23.5" y="74.5">Motor_DC</text>
<text x="26.5" y="77.1">M2</text>
<text x="42.4" y="77.1">MOSI</text>
<text x="44.6" y="74.5">CE</text>
<text x="100.1" y="74.5">10_CS_MQSR</text>
<text x="100.1" y="77.1">11_MOSI_CTX1</text>
<text x="122.5" y="77.1">14_A0_TX3_SPDIF_OUT</text>
<text x="123.9" y="74.5">15_A1_RX3_SPDIF_IN</text>
<text x="214.4" y="75.8">U3</text>
<text x="221.5" y="77.1">GND</text>
<text x="221.8" y="73.4" transform="rotate(-90 221.8 73.4)">Vout</text>
<text x="42.4" y="79.6">MISO</text>
<text x="43.3" y="82.1">SCK</text>
<text x="80.2" y="83.4">J9</text>
<text x="100.1" y="79.6">12_MISO_MQSL</text>
<text x="100.1" y="82.1">3V3</text>
<text x="132" y="79.6">13_SCK_LED</text>
<text x="139.7" y="82.1">GND</text>
<text x="204.9" y="78.3">TSR_1-2433</text>
<text x="221.8" y="83.3" transform="rotate(-90 221.8 83.3)">Vin</text>
<text x="42.8" y="89.8">J2</text>
<text x="43.2" y="84.7">GND</text>
<text x="43.4" y="87.2">VCC</text>
<text x="70.8" y="86">Conn_01x01</text>
<text x="100.1" y="84.7">24_A10_TX6_SCL2</text>
<text x="100.1" y="87.2">25_A11_RX6_SDA2</text>
<text x="100.1" y="89.8">26_A12_MOSI1</text>
<text x="127.5" y="89.8">39_MISO1_OUT1A</text>
<text x="136.7" y="84.7">41_A17</text>
<text x="136.7" y="87.2">40_A16</text>
<text x="251.1" y="89.8">R_10k</text>
<text x="252.7" y="87.2">R4</text>
<text x="30.4" y="91.8">Conn_Arducam_MEGA_3mpx</text>
<text x="100.1" y="92.3">27_A13_SCK1</text>
<text x="100.1" y="94.8">28_RX7</text>
<text x="132.4" y="92.3">38_CS1_IN1</text>
<text x="137.7" y="94.8">37_CS</text>
<text x="234.5" y="93.6">R_33k</text>
<text x="236.1" y="91">R3</text>
<text x="100.1" y="97.4">29_TX7</text>
<text x="100.1" y="99.9">30_CRX3</text>
<text x="136.8" y="99.9">35_TX8</text>
<text x="137.7" y="97.4">36_CS</text>
<text x="100.1" y="102.5">31_CTX3</text>
<text x="100.1" y="105">32_OUT1B</text>
<text x="133.9" y="105">33_MCLK2</text>
<text x="136.5" y="102.5">34_RX8</text>
<text x="250.4" y="105">C_100n</text>
<text x="252.7" y="107.5">C3</text>
<text x="100.1" y="110.1">D-</text>
<text x="100.1" y="112.6">D+</text>
<text x="139.7" y="113.9">GND</text>
<text x="140.7" y="111.4">R-</text>
<text x="238.5" y="111.4">LED</text>
<text x="250.4" y="111.4">R_1k</text>
<text x="100.1" y="116.4">5V</text>
<text x="100.1" y="119">D-</text>
<text x="141" y="116.4">T+</text>
<text x="141" y="119">T-</text>
<text x="100.1" y="121.5">D+</text>
<text x="100.1" y="124.1">GND</text>
<text x="140.1" y="121.5">LED</text>
<text x="140.7" y="124.1">R+</text>
<text x="252" y="124.2">3</text>
<text x="252.5" y="122.8">SW_SPDT</text>
<text x="254.8" y="120.8">SW1</text>
<text x="100.1" y="126.6">GND</text>
<text x="115.2" y="127.3" transform="rotate(-90 115.2 127.3)">VBAT</text>
<text x="119" y="127.3" transform="rotate(-90 119 127.3)">3V3</text>
<text x="122.8" y="127.3" transform="rotate(-90 122.8 127.3)">GND</text>
<text x="126.6" y="127.3" transform="rotate(-90 126.6 127.3)">PROGRAM</text>
<text x="130.4" y="127.3" transform="rotate(-90 130.4 127.3)">ON_OFF</text>
<text x="219.3" y="131.7">IRF4905</text>
<text x="224.6" y="129.1">Q1</text>
<text x="234.4" y="139">R_10k</text>
<text x="237.6" y="141.6">R1</text>
<text x="147.8" y="149.5">Conn_01x02</text>
<text x="147.8" y="152">J4</text>
<text x="240" y="153.3">Battery_Cell</text>
<text x="244" y="155.8">BT2</text>
<text x="98.7" y="176.5" transform="rotate(-90 98.7 176.5)">GND</text>
<text x="101.2" y="176.5" transform="rotate(-90 101.2 176.5)">GND</text>
<text x="103.7" y="177.6" transform="rotate(-90 103.7 177.6)">RC16</text>
<text x="106.3" y="177.6" transform="rotate(-90 106.3 177.6)">RC15</text>
<text x="108.8" y="177.6" transform="rotate(-90 108.8 177.6)">RC14</text>
<text x="111.4" y="177.6" transform="rotate(-90 111.4 177.6)">RC13</text>
<text x="113.9" y="177.6" transform="rotate(-90 113.9 177.6)">RC12</text>
<text x="116.4" y="177.6" transform="rotate(-90 116.4 177.6)">RC11</text>
<text x="119" y="177.6" transform="rotate(-90 119 177.6)">RC10</text>
<text x="121.5" y="177.6" transform="rotate(-90 121.5 177.6)">RC09</text>
<text x="124.1" y="177.6" transform="rotate(-90 124.1 177.6)">RC08</text>
<text x="126.6" y="177.6" transform="rotate(-90 126.6 177.6)">RC07</text>
<text x="129.1" y="177.6" transform="rotate(-90 129.1 177.6)">RC06</text>
<text x="131.7" y="177.6" transform="rotate(-90 131.7 177.6)">RC05</text>
<text x="134.2" y="177.6" transform="rotate(-90 134.2 177.6)">RC04</text>
<text x="136.8" y="177.6" transform="rotate(-90 136.8 177.6)">RC03</text>
<text x="139.3" y="177.6" transform="rotate(-90 139.3 177.6)">RC02</text>
<text x="141.8" y="177.6" transform="rotate(-90 141.8 177.6)">RC01</text>
<text x="144.4" y="176.2" transform="rotate(-90 144.4 176.2)">EVN</text>
<text x="146.9" y="176.5" transform="rotate(-90 146.9 176.5)">ODD</text>
<text x="149.5" y="176.3" transform="rotate(-90 149.5 176.3)">VCC</text>
<text x="152" y="176.3" transform="rotate(-90 152 176.3)">VCC</text>
<text x="154.5" y="176.5" transform="rotate(-90 154.5 176.5)">GND</text>
<text x="157.1" y="176.5" transform="rotate(-90 157.1 176.5)">GND</text>
<text x="121.1" y="185">Conn_QTR16</text>
<text x="125.8" y="182.5">J1</text>
</g>
<g font-size="1.8" fill="#a90000">
<text x="162.5" y="29">1</text>
<text x="171.4" y="29">1</text>
<text x="162.5" y="31.5">2</text>
<text x="162.5" y="34">3</text>
<text x="171.4" y="31.5">2</text>
<text x="171.4" y="34">3</text>
<text x="220.7" y="34.4" transform="rotate(-90 220.7 34.4)">1</text>
<text x="146" y="41.7">49</text>
<text x="162.5" y="36.6">4</text>
<text x="162.5" y="39.1">5</text>
<text x="171.4" y="36.6">4</text>
<text x="171.4" y="39.1">5</text>
<text x="95.8" y="45.5">1</text>
<text x="146" y="45.5">48</text>
<text x="230.9" y="42.6" transform="rotate(-90 230.9 42.6)">3</text>
<text x="48.2" y="50.5">1</text>
<text x="48.2" y="53.1">3</text>
<text x="66" y="50.5">2</text>
<text x="66" y="53.1">4</text>
<text x="87.6" y="48">1</text>
<text x="95.8" y="48">2</text>
<text x="95.8" y="50.5">3</text>
<text x="95.8" y="53.1">4</text>
<text x="146" y="48">47</text>
<text x="146" y="50.5">46</text>
<text x="146" y="53.1">45</text>
<text x="154.9" y="53.1">1</text>
<text x="191.1" y="53.1">4</text>
<text x="236.8" y="48">2</text>
<text x="23.4" y="57.9">2</text>
<text x="33.6" y="57.9">1</text>
<text x="48.2" y="55.6">5</text>
<text x="48.2" y="58.2">7</text>
<text x="66" y="55.6">6</text>
<text x="66" y="58.2">8</text>
<text x="95.8" y="55.6">5</text>
<text x="95.8" y="58.2">6</text>
<text x="146" y="55.6">44</text>
<text x="146" y="58.2">43</text>
<text x="154.9" y="55.6">2</text>
<text x="154.9" y="58.2">3</text>
<text x="191.1" y="58.2">3</text>
<text x="198.7" y="58.2">1</text>
<text x="230.9" y="55.3" transform="rotate(-90 230.9 55.3)">1</text>
<text x="47.6" y="63.2">11</text>
<text x="47.6" y="65.8">13</text>
<text x="48.2" y="60.7">9</text>
<text x="65.4" y="60.7">10</text>
<text x="65.4" y="63.2">12</text>
<text x="65.4" y="65.8">14</text>
<text x="95.8" y="60.7">7</text>
<text x="95.8" y="63.2">8</text>
<text x="95.8" y="65.8">9</text>
<text x="146" y="60.7">42</text>
<text x="146" y="63.2">41</text>
<text x="146" y="65.8">40</text>
<text x="154.9" y="60.7">4</text>
<text x="154.9" y="63.2">5</text>
<text x="154.9" y="65.8">6</text>
<text x="191.1" y="63.2">2</text>
<text x="23.4" y="70.6">2</text>
<text x="33.6" y="70.6">1</text>
<text x="47.6" y="68.3">15</text>
<text x="65.4" y="68.3">16</text>
<text x="87.6" y="68.3">1</text>
<text x="87.6" y="70.9">2</text>
<text x="95.2" y="68.3">10</text>
<text x="95.2" y="70.9">11</text>
<text x="146" y="68.3">39</text>
<text x="146" y="70.9">38</text>
<text x="154.9" y="68.3">7</text>
<text x="154.9" y="70.9">8</text>
<text x="220.7" y="68" transform="rotate(-90 220.7 68)">3</text>
<text x="49.5" y="75.9">5</text>
<text x="49.5" y="73.4">6</text>
<text x="95.2" y="73.4">12</text>
<text x="95.2" y="75.9">13</text>
<text x="146" y="73.4">37</text>
<text x="146" y="75.9">36</text>
<text x="154.3" y="75.9">10</text>
<text x="154.9" y="73.4">9</text>
<text x="226.6" y="75.9">2</text>
<text x="49.5" y="83.6">2</text>
<text x="49.5" y="81">3</text>
<text x="49.5" y="78.5">4</text>
<text x="87.6" y="83.6">1</text>
<text x="95.2" y="78.5">14</text>
<text x="95.2" y="81">15</text>
<text x="95.2" y="83.6">16</text>
<text x="146" y="78.5">35</text>
<text x="146" y="83.6">33</text>
<text x="146" y="81">34</text>
<text x="49.5" y="86.1">1</text>
<text x="95.2" y="86.1">17</text>
<text x="95.2" y="88.6">18</text>
<text x="146" y="86.1">32</text>
<text x="146" y="88.6">31</text>
<text x="220.7" y="85.8" transform="rotate(-90 220.7 85.8)">1</text>
<text x="95.2" y="91.2">19</text>
<text x="95.2" y="93.7">20</text>
<text x="146" y="91.2">30</text>
<text x="146" y="93.7">29</text>
<text x="95.2" y="96.3">21</text>
<text x="95.2" y="98.8">22</text>
<text x="95.2" y="101.3">23</text>
<text x="146" y="96.3">28</text>
<text x="146" y="98.8">27</text>
<text x="146" y="101.3">26</text>
<text x="95.2" y="103.9">24</text>
<text x="146" y="103.9">25</text>
<text x="95.2" y="109">66</text>
<text x="95.2" y="111.5">67</text>
<text x="146" y="110.2">65</text>
<text x="146" y="112.8">64</text>
<text x="95.2" y="115.3">55</text>
<text x="95.2" y="117.9">56</text>
<text x="146" y="115.3">63</text>
<text x="146" y="117.9">62</text>
<text x="95.2" y="120.4">57</text>
<text x="95.2" y="122.9">58</text>
<text x="95.2" y="125.5">59</text>
<text x="146" y="120.4">61</text>
<text x="146" y="122.9">60</text>
<text x="230.9" y="126.4" transform="rotate(-90 230.9 126.4)">2</text>
<text x="236.8" y="129.3">1</text>
<text x="252" y="129.3">1</text>
<text x="259.6" y="126.7">2</text>
<text x="114" y="132.1" transform="rotate(-90 114 132.1)">50</text>
<text x="117.9" y="132.1" transform="rotate(-90 117.9 132.1)">51</text>
<text x="121.7" y="132.1" transform="rotate(-90 121.7 132.1)">52</text>
<text x="125.5" y="132.1" transform="rotate(-90 125.5 132.1)">53</text>
<text x="129.3" y="132.1" transform="rotate(-90 129.3 132.1)">54</text>
<text x="230.9" y="134.1" transform="rotate(-90 230.9 134.1)">3</text>
<text x="143.3" y="153.7" transform="rotate(-90 143.3 153.7)">2</text>
<text x="145.8" y="153.7" transform="rotate(-90 145.8 153.7)">1</text>
<text x="97.5" y="170.9" transform="rotate(-90 97.5 170.9)">24</text>
<text x="100.1" y="170.9" transform="rotate(-90 100.1 170.9)">23</text>
<text x="102.6" y="170.9" transform="rotate(-90 102.6 170.9)">22</text>
<text x="105.2" y="170.9" transform="rotate(-90 105.2 170.9)">21</text>
<text x="107.7" y="170.9" transform="rotate(-90 107.7 170.9)">20</text>
<text x="110.2" y="170.9" transform="rotate(-90 110.2 170.9)">19</text>
<text x="112.8" y="170.9" transform="rotate(-90 112.8 170.9)">18</text>
<text x="115.3" y="170.9" transform="rotate(-90 115.3 170.9)">17</text>
<text x="117.9" y="170.9" transform="rotate(-90 117.9 170.9)">16</text>
<text x="120.4" y="170.9" transform="rotate(-90 120.4 170.9)">15</text>
<text x="122.9" y="170.9" transform="rotate(-90 122.9 170.9)">14</text>
<text x="125.5" y="170.9" transform="rotate(-90 125.5 170.9)">13</text>
<text x="128" y="170.9" transform="rotate(-90 128 170.9)">12</text>
<text x="130.6" y="170.9" transform="rotate(-90 130.6 170.9)">11</text>
<text x="133.1" y="170.9" transform="rotate(-90 133.1 170.9)">10</text>
<text x="135.6" y="170.3" transform="rotate(-90 135.6 170.3)">9</text>
<text x="138.2" y="170.3" transform="rotate(-90 138.2 170.3)">8</text>
<text x="140.7" y="170.3" transform="rotate(-90 140.7 170.3)">7</text>
<text x="143.3" y="170.3" transform="rotate(-90 143.3 170.3)">6</text>
<text x="145.8" y="170.3" transform="rotate(-90 145.8 170.3)">5</text>
<text x="148.3" y="170.3" transform="rotate(-90 148.3 170.3)">4</text>
<text x="150.9" y="170.3" transform="rotate(-90 150.9 170.3)">3</text>
<text x="153.4" y="170.3" transform="rotate(-90 153.4 170.3)">2</text>
<text x="156" y="170.3" transform="rotate(-90 156 170.3)">1</text>
</g>
<g font-size="1.8" fill="#0f0f0f">
<text x="231.1" y="27.6">5V</text>
<text x="261.6" y="27.6">GND</text>
<text x="45.7" y="31.4">GND</text>
<text x="87.6" y="45.4">GND</text>
<text x="153.7" y="45.4">5V</text>
<text x="175.3" y="47.9">GND</text>
<text x="221" y="46.6">GND</text>
<text x="41.9" y="53">3V3</text>
<text x="41.9" y="50.5">6V</text>
<text x="41.9" y="55.5">GND</text>
<text x="198.7" y="58.2">1 GND</text>
<text x="221" y="56.8">3V3</text>
<text x="41.9" y="68.2">GND</text>
<text x="71.1" y="68.2">GND</text>
<text x="52.1" y="80.9">Cam_SCK</text>
<text x="52.1" y="83.5">GND</text>
<text x="153.7" y="83.5">BATT_SENSE</text>
<text x="153.7" y="80.9">GND</text>
<text x="161.3" y="78.4">Cam_SCK</text>
<text x="245.1" y="83.5">BATT_SENSE</text>
<text x="52.1" y="86">3V3</text>
<text x="214.6" y="96.2">6V</text>
<text x="97.4" y="162.6" transform="rotate(-90 97.4 162.6)">GND</text>
<text x="100" y="162.6" transform="rotate(-90 100 162.6)">GND</text>
<text x="149.5" y="162.6" transform="rotate(-90 149.5 162.6)">3V3</text>
<text x="153.3" y="162.6" transform="rotate(-90 153.3 162.6)">GND</text>
<text x="155.9" y="162.6" transform="rotate(-90 155.9 162.6)">GND</text>
</g>
<g font-size="1.4" fill="#840000">
<text x="127.8" y="46.5">(3.6v</text>
<text x="132.7" y="46.5">to</text>
<text x="135.3" y="46.5">5.5v)</text>
<text x="128" y="51.5">(250mA</text>
<text x="134.9" y="51.5">max)</text>
</g>
</svg>
